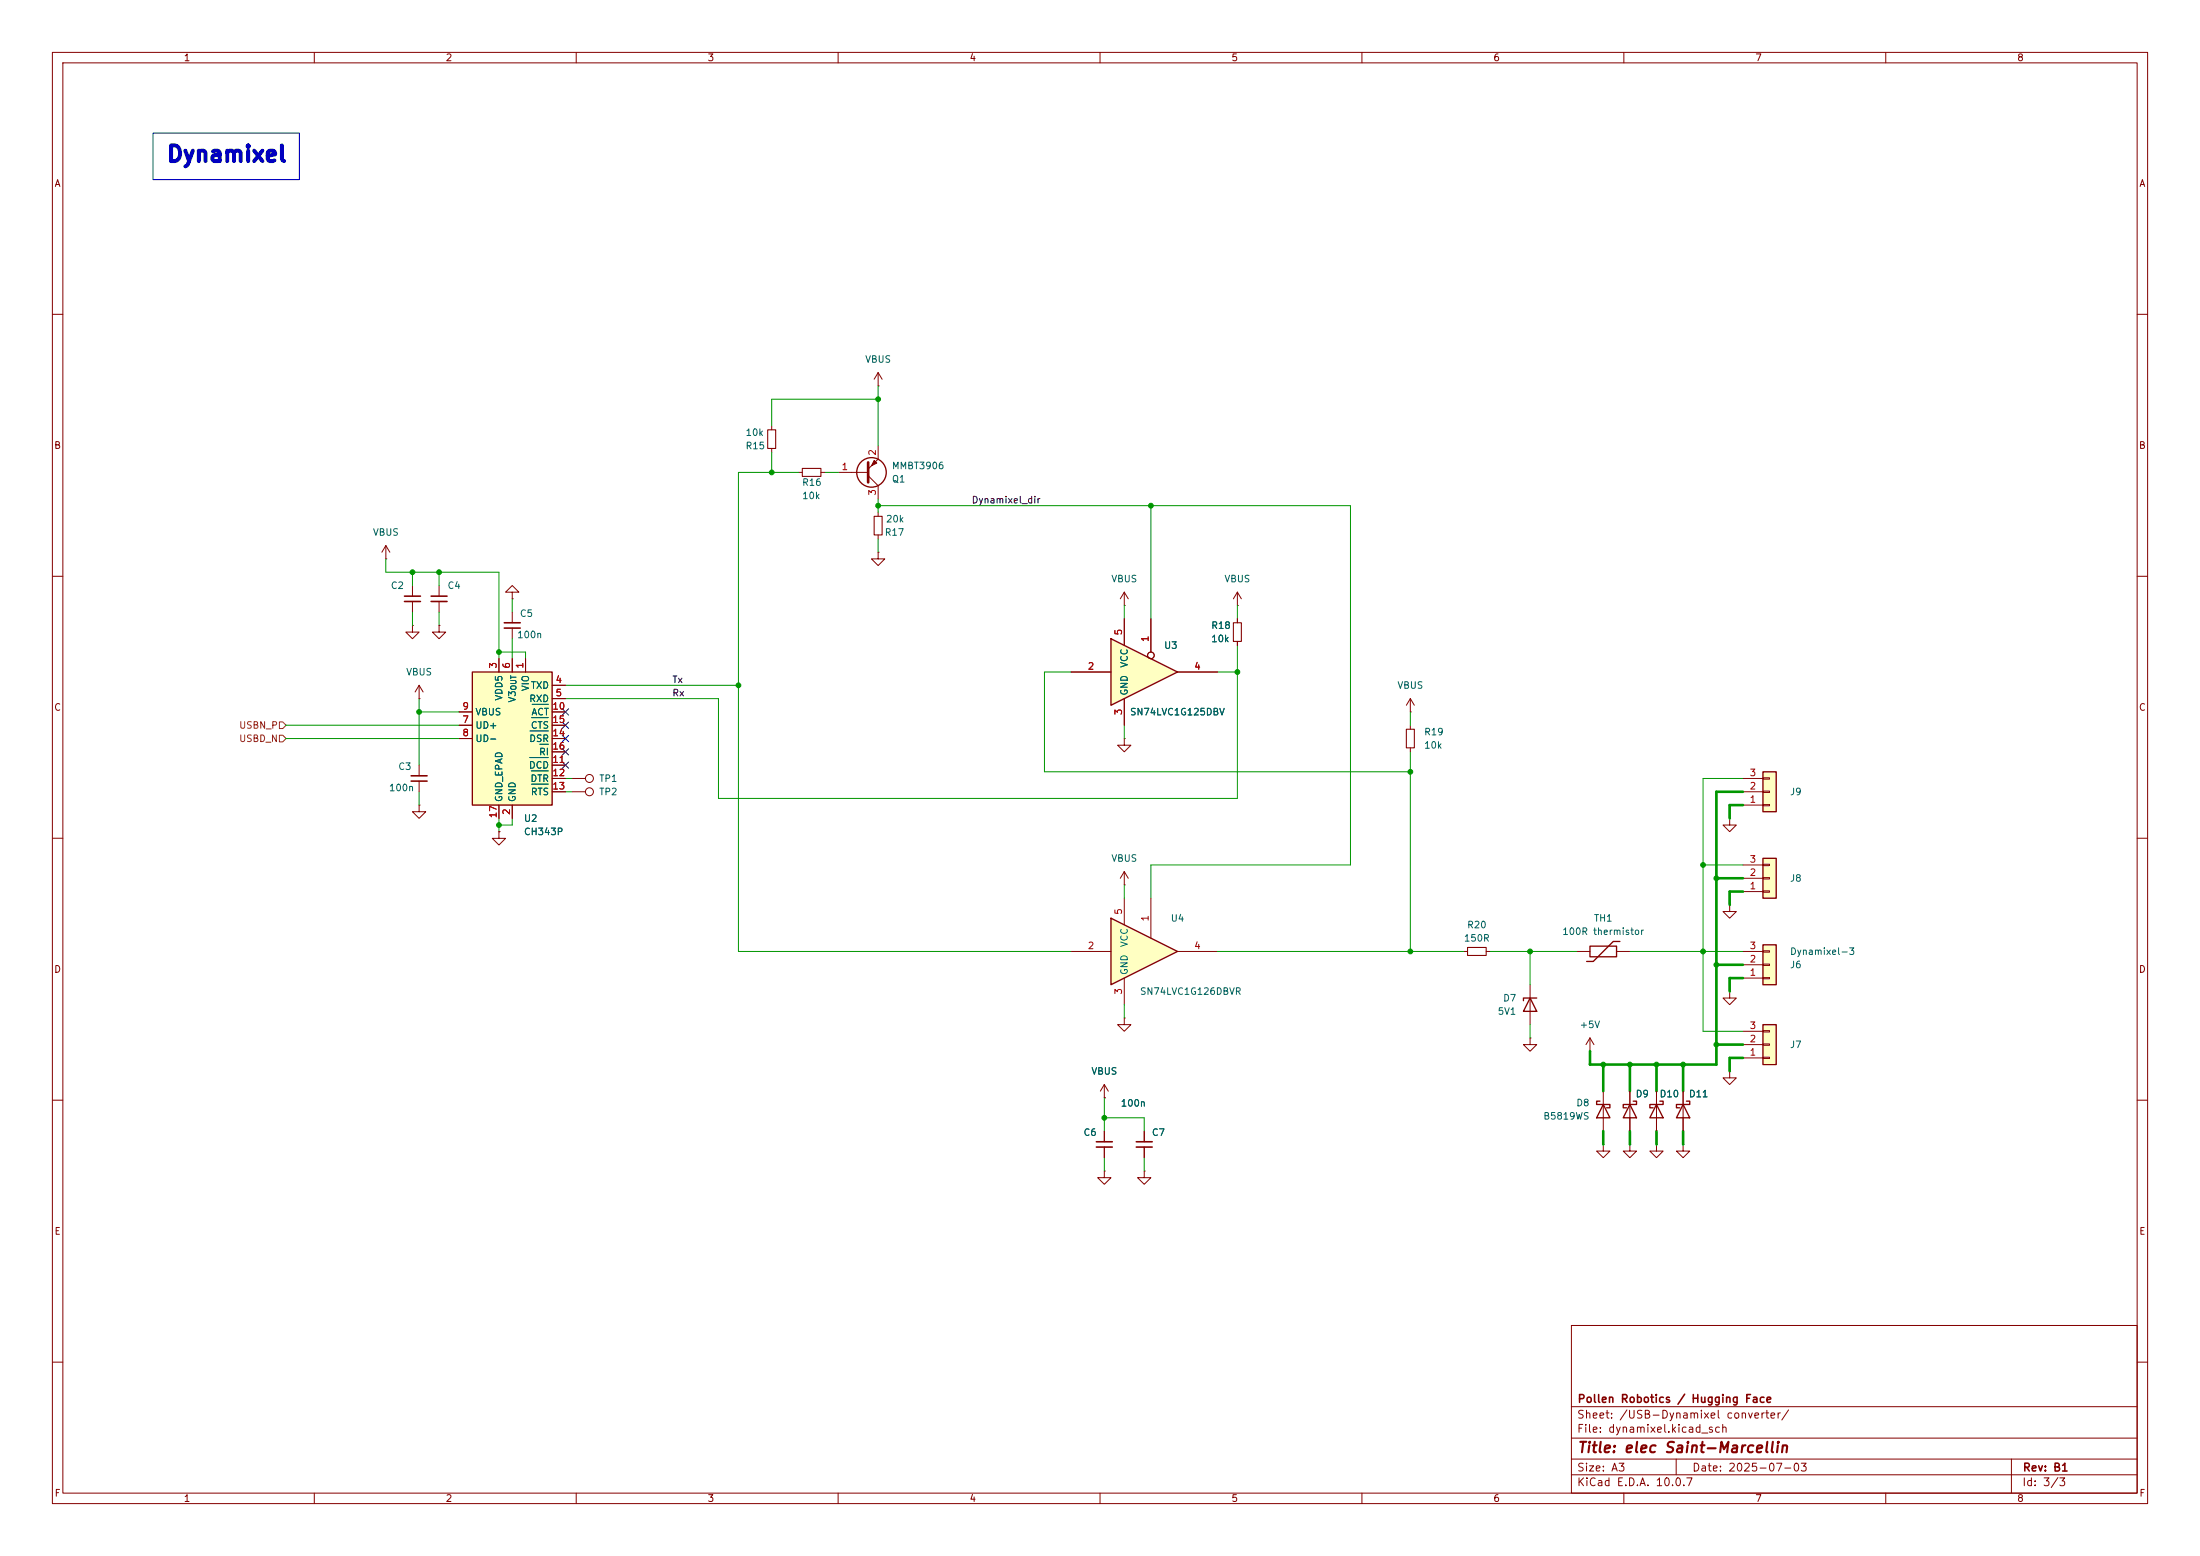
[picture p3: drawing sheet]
<svg xmlns="http://www.w3.org/2000/svg" width="420mm" height="297mm" viewBox="0 0 420 297" stroke-linecap="round" stroke-linejoin="round" font-family="sans-serif">
<g fill="none" stroke="#840000" stroke-width=".19">
<path d="M10 10h400v277h-400zM12 12h396v273h-396zM60 10v2M110 10v2M160 10v2M210 10v2M260 10v2M310 10v2M360 10v2M10 60h2M408 60h2M167.6 97.8v.8"/>
<path d="M10 110h2M167.6 102.1v.8M214.6 115.6h.1M214.6 113l-.7 1.3M214.6 113l.8 1.3M214.6 113v2.6M408 110h2M10 160h2M408 160h2M10 210h2M306.1 208.3v7.6M408 210h2"/>
<path d="M300 253h108v32h-108zM10 260h2M300 278.5h108M300 274.5h108M300 268.5h108M320 278.5v3M384 278.5v6.5M408 260h2M60 285v2M110 285v2M160 285v2M210 285v2"/>
<path d="M260 285v2M300 281.5h108M310 285v2M360 285v2"/>
</g>
<path d="M305.4 210.2h-.6v.6h2.5v.7h-.6M306.1 210.8l1.2 2.6h-2.5z" fill="none" stroke="#840000" stroke-width=".25"/>
<path d="M166.9 98.6h1.5v3.5h-1.5z" fill="none" stroke="#840000" stroke-width=".2"/>
<path d="M212.1 121.9l12.7 6.4-12.7 6.3z" fill="#ffffc2"/>
<path d="M212.1 121.9l12.7 6.4-12.7 6.3z" fill="none" stroke="#840000" stroke-width=".25"/>
<g fill="none" stroke="#840000" stroke-width=".19">
<path d="M214.6 118.1v5.1M219.7 118.1v6.4M204.5 128.3h7.6M214.6 133.4v5M224.8 128.3h7.6"/>
<circle cx="219.7" cy="125.1" r=".63"/>
</g>
<path d="M336.5 163.8h2.6v7.7h-2.6z" fill="#ffffc2"/>
<path d="M336.5 163.8h2.6v7.7h-2.6z" fill="none" stroke="#840000" stroke-width=".25"/>
<path d="M332.7 170.2h3.8M332.7 167.6h3.8M332.7 165.1h3.8M336.5 170.1h1.3v.2h-1.3zM336.5 167.5h1.3v.3h-1.3zM336.5 165h1.3v.2h-1.3z" fill="none" stroke="#840000" stroke-width=".19"/>
<path d="M336.5 180.3h2.6v7.7h-2.6z" fill="#ffffc2"/>
<g fill="none" stroke="#840000" stroke-width=".25">
<path d="M336.5 180.3h2.6v7.7h-2.6zM311.1 210.8l1.3 2.6h-2.5zM311.8 210.2h.6v.6h-2.5v.7h.6M316.2 210.8l1.3 2.6h-2.5zM316.9 210.2h.6v.6h-2.5v.7h.6M321.3 210.8l1.3 2.6h-2.6zM321.9 210.2h.7v.6h-2.6v.7h.7"/>
<circle cx="166.4" cy="90.2" r="2.82"/>
</g>
<g fill="none" stroke="#840000" stroke-width=".19">
<path d="M160 90.2h5.7M165.7 90.8l1.9 1.9v2.6M167.6 85.1v2.5l-1.9 1.9M269.2 135.9h.1M269.2 133.4v2.5M269.2 138.4v.8M269.2 133.4l-.7 1.2M269.2 133.4l.8 1.2M269.2 142.7v.8M330.2 156.2v1.3h1.3l-1.3 1.3-1.3-1.3h1.3M330.2 156.2h.1M330.2 172.7v1.3h1.3l-1.3 1.3-1.3-1.3h1.3"/>
<path d="M330.2 172.7h.1M303.5 198.1l-.7 1.3M303.5 198.1l.8 1.3M303.5 198.1v2.6M332.7 186.7h3.8M332.7 184.2h3.8M332.7 181.6h3.8M336.5 186.6h1.3v.2h-1.3zM336.5 184h1.3v.3h-1.3zM336.5 181.5h1.3v.2h-1.3zM303.5 200.7h.1M306.1 218.4v1.3h1.2l-1.2 1.3-1.3-1.3h1.3"/>
<path d="M306.1 218.4h.1M311.1 208.3v7.6M316.2 218.4v1.3h1.3l-1.3 1.3-1.2-1.3h1.2M316.2 218.4h.1M316.2 208.3v7.6M321.3 218.4v1.3h1.3l-1.3 1.3-1.3-1.3h1.3M321.3 218.4h.1M321.3 208.3v7.6"/>
</g>
<path d="M165.7 88.3v3.8" fill="none" stroke="#840000" stroke-width=".51"/>
<path d="M166.9 87.9l.5 .5-1 .5z" fill="#840000" stroke="#840000" stroke-width=".19"/>
<path d="M268.5 139.2h1.5v3.5h-1.5z" fill="none" stroke="#840000" stroke-width=".2"/>
<path d="M336.5 195.6h2.6v7.6h-2.6z" fill="#ffffc2"/>
<path d="M309.2 179.7h-1.2l-3.8 3.8h-1.3M292.1 190.5l1.3 2.5h-2.6zM293.4 190.5h-2.6v.5M303.5 180.6h5.1v2h-5.1zM336.5 195.6h2.6v7.6h-2.6z" fill="none" stroke="#840000" stroke-width=".25"/>
<g fill="none" stroke="#840000" stroke-width=".19">
<path d="M167.6 73.7h.1M167.6 71.1l-.7 1.3M167.6 71.1l.8 1.3M167.6 71.1v2.6M147.3 81.3v.7M147.3 85.6v.8M152.4 90.2h.8M156.7 90.2h.8M109.2 148.6h2.6M109.2 151.1h2.6M214.6 141v1.2h1.3l-1.3 1.3-1.2-1.3h1.2M214.6 141h.1"/>
<path d="M214.6 168.9h.1M214.6 166.4l-.7 1.2M214.6 166.4l.8 1.2M214.6 166.4v2.5M214.6 194.3v1.3h1.3l-1.3 1.3-1.2-1.3h1.2M214.6 194.3h.1M279.4 181.6h.8M283.7 181.6h.8M292.1 198.1v1.3h1.3l-1.3 1.3-1.3-1.3h1.3M292.1 198.1h.1M292.1 188v7.6M301 181.6h2.5"/>
<path d="M308.6 181.6h2.5M332.7 199.4h3.8M332.7 196.9h3.8M336.5 199.3h1.3v.2h-1.3zM336.5 196.7h1.3v.3h-1.3zM210.8 209.6h.1M210.8 207v2.6M210.8 215.9v2M210.8 218.9v2.1M210.8 207l-.7 1.3M210.8 207l.8 1.3M218.4 215.9v2"/>
<path d="M218.4 218.9v2.1M311.1 218.4v1.3h1.3l-1.3 1.3-1.2-1.3h1.2M311.1 218.4h.1M332.7 201.9h3.8M336.5 201.8h1.3v.3h-1.3zM210.8 223.5v1.3h1.3l-1.3 1.3-1.3-1.3h1.3M210.8 223.5h.1M218.4 223.5v1.3h1.3l-1.3 1.3-1.2-1.3h1.2M218.4 223.5h.1"/>
<circle cx="112.5" cy="148.6" r=".76"/>
<circle cx="112.5" cy="151.1" r=".76"/>
</g>
<path d="M146.6 82h1.5v3.6h-1.5zM153.2 89.4h3.5v1.5h-3.5zM280.2 180.8h3.5v1.6h-3.5z" fill="none" stroke="#840000" stroke-width=".2"/>
<path d="M209.3 218.9h3M209.3 217.9h3M216.9 218.9h3.1M216.9 217.9h3.1" fill="none" stroke="#840000" stroke-width=".3"/>
<path d="M212.1 175.3l12.7 6.3-12.7 6.4z" fill="#ffffc2"/>
<path d="M212.1 175.3l12.7 6.3-12.7 6.4z" fill="none" stroke="#840000" stroke-width=".25"/>
<g fill="none" stroke="#840000" stroke-width=".19">
<path d="M78.7 111.8v2M78.7 114.8v2M167.6 105.4v1.3h1.3l-1.3 1.3-1.2-1.3h1.2M167.6 105.4h.1M80 146.1v2M80 149.1v2M214.6 171.5v5M219.7 171.5v7.6M204.5 181.6h7.6M214.6 186.7v5.1M224.8 181.6h7.6M330.2 189.2v1.3h1.3l-1.3 1.3-1.3-1.3h1.3"/>
<path d="M330.2 189.2h.1"/>
</g>
<path d="M77.2 114.8h3.1M77.2 113.8h3.1M78.5 149.1h3M78.5 148.1h3" fill="none" stroke="#840000" stroke-width=".3"/>
<path d="M336.5 147.3h2.6v7.6h-2.6z" fill="#ffffc2"/>
<path d="M336.5 147.3h2.6v7.6h-2.6z" fill="none" stroke="#840000" stroke-width=".25"/>
<g fill="none" stroke="#840000" stroke-width=".19">
<path d="M73.7 106.7h.1M73.7 104.1l-.8 1.3M73.7 104.1l.7 1.3M73.7 104.1v2.6M97.8 113h1.3l-1.3-1.2-1.3 1.2h1.3v1.3M97.8 114.3h.1M97.8 116.8v2.1M97.8 119.9v2M236.2 118.1v.8M80 133.4h.1M80 130.8l-.8 1.3M80 130.8l.8 1.3"/>
<path d="M80 130.8v2.6M236.2 122.4v.8M332.7 153.7h3.8M332.7 151.1h3.8M332.7 148.6h3.8M336.5 153.5h1.3v.3h-1.3zM336.5 151h1.3v.3h-1.3zM336.5 148.5h1.3v.2h-1.3z"/>
</g>
<path d="M96.3 119.9h3M96.3 118.9h3" fill="none" stroke="#840000" stroke-width=".3"/>
<path d="M235.5 118.9h1.5v3.5h-1.5z" fill="none" stroke="#840000" stroke-width=".2"/>
<path d="M90.2 128.3h15.2v25.4h-15.2z" fill="#ffffc2"/>
<path d="M90.2 128.3h15.2v25.4h-15.2z" fill="none" stroke="#840000" stroke-width=".25"/>
<g fill="none" stroke="#840000" stroke-width=".19">
<path d="M78.7 119.4v1.3h1.3l-1.3 1.2-1.2-1.2h1.2M78.7 119.4h.1M83.8 119.4v1.3h1.3l-1.3 1.2-1.3-1.2h1.3M83.8 119.4h.1M83.8 111.8v2M83.8 114.8v2M214.6 118.1v5.1M219.7 118.1v6.4M236.2 115.6h.1M236.2 113l-.7 1.3M236.2 113l.8 1.3M236.2 113v2.6"/>
<path d="M236.2 118.1v.8M87.6 138.4h2.6M87.6 135.9h2.6M95.2 125.7v2.6M97.8 125.7v2.6M100.3 125.7v2.6M105.4 130.8h2.5M105.4 133.4h2.5M105.4 138.4h2.5M105.4 135.9h2.5M204.5 128.3h7.6M214.6 133.4v5"/>
<path d="M224.8 128.3h7.6M236.2 122.4v.8M80 153.7v1.2h1.3l-1.3 1.3-1.3-1.3h1.3M80 153.7h.1M87.6 141h2.6M95.2 158.8v1.2h1.3l-1.3 1.3-1.2-1.3h1.2M95.2 158.8h.1M95.2 153.7v2.5M97.8 153.7v2.5M105.4 141h2.5M105.4 146.1h2.5M105.4 148.6h2.5"/>
<path d="M105.4 151.1h2.5M105.4 143.5h2.5M210.8 209.6h.1M210.8 215.9v2M210.8 218.9v2.1M218.4 215.9v2M218.4 218.9v2.1M311.1 208.3v2.5M311.1 213.4v2.5M316.2 208.3v2.5M316.2 213.4v2.5M321.3 208.3v2.5"/>
<path d="M321.3 213.4v2.5M330.2 204.5v1.2h1.3l-1.3 1.3-1.3-1.3h1.3M330.2 204.5h.1"/>
<circle cx="219.7" cy="125.1" r=".63"/>
</g>
<path d="M101.2 139.5h3.5M101.5 137h3.2M101.6 134.4h3.1M101.1 144.6h3.6M101.4 147.1h3.3M101.5 149.7h3.2M103.1 142.1h1.6" fill="none" stroke="#006464" stroke-width=".19"/>
<path d="M82.3 114.8h3M82.3 113.8h3" fill="none" stroke="#840000" stroke-width=".3"/>
<path d="M53.3 137.8h.7l.6 .6-.6 .7h-.7zM53.3 140.3h.7l.6 .7-.6 .6h-.7z" fill="none" stroke="#725600" stroke-width=".19"/>
<g fill="none" stroke="#009600" stroke-width=".19">
<path d="M167.6 76.2h-20.3v5.1M167.6 73.7v11.4M147.3 86.4v3.8M152.4 90.2h-11.4v91.4h63.5M157.5 90.2h2.5M167.6 96.5h90.2v68.6h-38.1v6.4M167.6 95.3v2.5M219.7 96.5v21.6M73.7 106.7v2.5h21.5v16.5M78.7 109.2v2.6M78.7 116.8v2.6M83.8 109.2v2.6"/>
<path d="M83.8 116.8v2.6M97.8 114.3v2.5M167.6 102.9v2.5M214.6 115.6v2.5M236.2 115.6v2.5M54.6 138.4h33M80 133.4v12.7M80 135.9h7.6M95.2 124.5h5.1v1.2M97.8 121.9v3.8M107.9 130.8h33.1M204.5 128.3h-5.1v19h69.8"/>
<path d="M214.6 138.4v2.6M232.4 128.3h3.8M236.2 123.2v29.2h-99v-19h-29.3M269.2 135.9v2.5M54.6 141h33M80 151.1v2.6M95.2 156.2v2.6M97.8 156.2v1.3h-2.6M107.9 148.6h1.3M107.9 151.1h1.3M269.2 143.5v38.1M332.7 148.6h-7.6v48.3h7.6"/>
<path d="M214.6 168.9v2.6M325.1 165.1h7.6M214.6 191.8v2.5M232.4 181.6h47M284.5 181.6h16.5M292.1 181.6v6.4M292.1 195.6v2.5M311.1 181.6h21.6M210.8 213.4h7.6v2.5M210.8 209.6v6.3M210.8 221v2.5M218.4 221v2.5"/>
</g>
<g fill="none" stroke="#009600" stroke-width=".5">
<path d="M332.7 153.7h-2.5v2.5M332.7 151.1h-5v52.1h-24.2v-2.5M327.7 167.6h5M332.7 170.2h-2.5v2.5M327.7 184.2h5M327.7 199.4h5M332.7 186.7h-2.5v2.5M306.1 203.2v5.1M306.1 215.9v2.5M311.1 203.2v5.1M311.1 215.9v2.5M316.2 203.2v5.1"/>
<path d="M316.2 215.9v2.5M321.3 203.2v5.1M321.3 215.9v2.5M332.7 201.9h-2.5v2.6"/>
</g>
<path d="M107.3 137.8l1.3 1.2M107.3 135.3l1.3 1.2M108.6 137.8l-1.3 1.2M108.6 135.3l-1.3 1.2M107.3 145.4l1.3 1.3M107.3 140.4l1.3 1.2M107.3 142.9l1.3 1.2M108.6 145.4l-1.3 1.3M108.6 140.4l-1.3 1.2M108.6 142.9l-1.3 1.2" fill="none" stroke="#000084" stroke-width=".19"/>
<path d="M29.2 25.4h27.9v8.9h-27.9z" fill="none" stroke="#0000c2" stroke-width=".19"/>
<g fill="#009600" stroke="#009600" stroke-width=".19">
<circle cx="95.2" cy="157.5" r=".46"/>
<circle cx="95.2" cy="124.5" r=".46"/>
<circle cx="327.7" cy="184.2" r=".46"/>
<circle cx="316.2" cy="203.2" r=".46"/>
<circle cx="321.3" cy="203.2" r=".46"/>
<circle cx="327.7" cy="199.4" r=".46"/>
<circle cx="311.1" cy="203.2" r=".46"/>
<circle cx="306.1" cy="203.2" r=".46"/>
<circle cx="236.2" cy="128.3" r=".46"/>
<circle cx="219.7" cy="96.5" r=".46"/>
<circle cx="167.6" cy="96.5" r=".46"/>
<circle cx="147.3" cy="90.2" r=".46"/>
<circle cx="141" cy="130.8" r=".46"/>
<circle cx="167.6" cy="76.2" r=".46"/>
<circle cx="269.2" cy="147.3" r=".46"/>
<circle cx="269.2" cy="181.6" r=".46"/>
<circle cx="292.1" cy="181.6" r=".46"/>
<circle cx="210.8" cy="213.4" r=".46"/>
<circle cx="327.7" cy="167.6" r=".46"/>
<circle cx="325.1" cy="165.1" r=".46"/>
<circle cx="325.1" cy="181.6" r=".46"/>
<circle cx="83.8" cy="109.2" r=".46"/>
<circle cx="78.7" cy="109.2" r=".46"/>
<circle cx="80" cy="135.9" r=".46"/>
</g>
<text font-size="3" fill="#0000c2" x="31.7" y="31.7">Dynamixel</text>
<text font-size="2" fill="#840000" x="301" y="277.8">Title: elec Saint-Marcellin</text>
<g font-size="1.5" fill="#840000">
<text x="301" y="268.1">Pollen Robotics / Hugging Face</text>
<text x="300.9" y="273.8">File: dynamixel.kicad_sch</text>
<text x="300.9" y="271.1">Sheet: /USB-Dynamixel converter/</text>
<text x="300.9" y="281.2">Size: A3</text>
<text x="322.9" y="281.2">Date: 2025-07-03</text>
<text x="386" y="281.2">Rev: B1</text>
<text x="300.9" y="284">KiCad E.D.A. 10.0.7</text>
<text x="385.9" y="284">Id: 3/3</text>
</g>
<g font-size="1.3" fill="#840000">
<text x="35" y="12">1</text>
<text x="85" y="12">2</text>
<text x="135" y="12">3</text>
<text x="185" y="12">4</text>
<text x="235" y="12">5</text>
<text x="285" y="12">6</text>
<text x="335" y="12">7</text>
<text x="385" y="12">8</text>
<text x="10.3" y="36">A</text>
<text x="408.3" y="36">A</text>
<text x="10.2" y="86">B</text>
<text x="408.2" y="86">B</text>
<text x="10.2" y="136">C</text>
<text x="408.2" y="136">C</text>
<text x="10.2" y="186">D</text>
<text x="408.2" y="186">D</text>
<text x="10.3" y="236">E</text>
<text x="408.3" y="236">E</text>
<text x="10.3" y="286">F</text>
<text x="35" y="287">1</text>
<text x="85" y="287">2</text>
<text x="135" y="287">3</text>
<text x="185" y="287">4</text>
<text x="235" y="287">5</text>
<text x="285" y="287">6</text>
<text x="335" y="287">7</text>
<text x="385" y="287">8</text>
<text x="408.3" y="286">F</text>
</g>
<g font-size="1.3" fill="#006464">
<text x="165.1" y="69.5">VBUS</text>
<text x="142.2" y="83.5">10k</text>
<text x="142.2" y="86.1">R15</text>
<text x="170.2" y="89.9">MMBT3906</text>
<text x="153" y="93">R16</text>
<text x="153" y="95.6">10k</text>
<text x="170.2" y="92.4">Q1</text>
<text x="169" y="100">20k</text>
<text x="71.1" y="102.6">VBUS</text>
<text x="168.8" y="102.6">R17</text>
<text x="74.5" y="112.7">C2</text>
<text x="85.3" y="112.7">C4</text>
<text x="212.1" y="111.5">VBUS</text>
<text x="233.6" y="111.5">VBUS</text>
<text x="99.1" y="118.1">C5</text>
<text x="98.6" y="122.1">100n</text>
<text x="222.1" y="124.2">U3</text>
<text x="231.1" y="120.3">R18</text>
<text x="231.1" y="122.9">10k</text>
<text x="77.4" y="129.2">VBUS</text>
<text x="101.2" y="131.8">TXD</text>
<text x="215.6" y="127.6" transform="rotate(-90 215.6 127.6)">VCC</text>
<text x="266.7" y="131.8">VBUS</text>
<text x="90.7" y="136.9">VBUS</text>
<text x="96.2" y="133.8" transform="rotate(-90 96.2 133.8)">VDD5</text>
<text x="98.8" y="134.2" transform="rotate(-90 98.8 134.2)">V3</text>
<text x="100.9" y="134.3">RXD</text>
<text x="101.3" y="132" transform="rotate(-90 101.3 132)">VIO</text>
<text x="101.3" y="136.9">ACT</text>
<text x="215.6" y="132.9" transform="rotate(-90 215.6 132.9)">GND</text>
<text x="215.6" y="136.9">SN74LVC1G125DBV</text>
<text x="90.7" y="139.4">UD+</text>
<text x="90.7" y="141.9">UD-</text>
<text x="100.9" y="141.9">DSR</text>
<text x="101.2" y="139.4">CTS</text>
<text x="271.8" y="140.7">R19</text>
<text x="271.8" y="143.2">10k</text>
<text x="75.9" y="147.3">C3</text>
<text x="100.9" y="147">DCD</text>
<text x="101.2" y="149.6">DTR</text>
<text x="102.8" y="144.5">RI</text>
<text x="114.3" y="149.6">TP1</text>
<text x="74.2" y="151.3">100n</text>
<text x="96.2" y="153.2" transform="rotate(-90 96.2 153.2)">GND_EPAD</text>
<text x="98.8" y="153.2" transform="rotate(-90 98.8 153.2)">GND</text>
<text x="101.2" y="152.1">RTS</text>
<text x="114.3" y="152.1">TP2</text>
<text x="341.6" y="152.1">J9</text>
<text x="99.9" y="157.2">U2</text>
<text x="99.9" y="159.7">CH343P</text>
<text x="212.1" y="164.8">VBUS</text>
<text x="341.6" y="168.6">J8</text>
<text x="223.4" y="176.2">U4</text>
<text x="280" y="177.5">R20</text>
<text x="298.1" y="178.8">100R thermistor</text>
<text x="304.2" y="176.2">TH1</text>
<text x="215.6" y="180.9" transform="rotate(-90 215.6 180.9)">VCC</text>
<text x="279.4" y="180">150R</text>
<text x="341.6" y="185.1">J6</text>
<text x="341.6" y="182.6">Dynamixel-3</text>
<text x="215.6" y="186.2" transform="rotate(-90 215.6 186.2)">GND</text>
<text x="217.5" y="190.2">SN74LVC1G126DBVR</text>
<text x="286.8" y="191.5">D7</text>
<text x="285.8" y="194">5V1</text>
<text x="301.5" y="196.5">+5V</text>
<text x="341.6" y="200.4">J7</text>
<text x="208.2" y="205.4">VBUS</text>
<text x="312.2" y="209.8">D9</text>
<text x="316.7" y="209.8">D10</text>
<text x="322.3" y="209.8">D11</text>
<text x="213.9" y="211.5">100n</text>
<text x="294.5" y="214">B5819WS</text>
<text x="300.8" y="211.5">D8</text>
<text x="206.7" y="217.1">C6</text>
<text x="219.8" y="217.1">C7</text>
</g>
<g font-size="1.3" fill="#a90000">
<text x="167.5" y="87.1" transform="rotate(-90 167.5 87.1)">2</text>
<text x="160.6" y="90">1</text>
<text x="167.5" y="94.7" transform="rotate(-90 167.5 94.7)">3</text>
<text x="214.5" y="121.4" transform="rotate(-90 214.5 121.4)">5</text>
<text x="219.6" y="122.7" transform="rotate(-90 219.6 122.7)">1</text>
<text x="95.1" y="127.7" transform="rotate(-90 95.1 127.7)">3</text>
<text x="97.7" y="127.7" transform="rotate(-90 97.7 127.7)">6</text>
<text x="100.2" y="127.7" transform="rotate(-90 100.2 127.7)">1</text>
<text x="105.9" y="130.7">4</text>
<text x="207.5" y="128.1">2</text>
<text x="227.9" y="128.1">4</text>
<text x="88.2" y="135.8">9</text>
<text x="105.3" y="135.8">10</text>
<text x="105.9" y="133.2">5</text>
<text x="214.5" y="136.6" transform="rotate(-90 214.5 136.6)">3</text>
<text x="88.2" y="138.3">7</text>
<text x="88.2" y="140.8">8</text>
<text x="105.3" y="140.8">14</text>
<text x="105.3" y="138.3">15</text>
<text x="105.3" y="143.4">16</text>
<text x="105.3" y="145.9">11</text>
<text x="105.3" y="148.5">12</text>
<text x="333.9" y="148.5">3</text>
<text x="97.7" y="155.7" transform="rotate(-90 97.7 155.7)">2</text>
<text x="105.3" y="151">13</text>
<text x="333.9" y="153.5">1</text>
<text x="333.9" y="151">2</text>
<text x="95.1" y="156.3" transform="rotate(-90 95.1 156.3)">17</text>
<text x="333.9" y="167.5">2</text>
<text x="333.9" y="165">3</text>
<text x="333.9" y="170">1</text>
<text x="214.5" y="174.7" transform="rotate(-90 214.5 174.7)">5</text>
<text x="219.6" y="176" transform="rotate(-90 219.6 176)">1</text>
<text x="207.5" y="181.5">2</text>
<text x="227.9" y="181.5">4</text>
<text x="333.9" y="184">2</text>
<text x="333.9" y="181.5">3</text>
<text x="214.5" y="190" transform="rotate(-90 214.5 190)">3</text>
<text x="333.9" y="186.6">1</text>
<text x="333.9" y="196.7">3</text>
<text x="333.9" y="201.8">1</text>
<text x="333.9" y="199.3">2</text>
</g>
<g font-size="1.3" fill="#0f0f0f">
<text x="185.4" y="96.4">Dynamixel_dir</text>
<text x="128.2" y="130.7">Tx</text>
<text x="128.2" y="133.2">Rx</text>
</g>
<g font-size="1.3" fill="#725600">
<text x="45.5" y="139.4">USBN_P</text>
<text x="45.5" y="141.9">USBD_N</text>
</g>
<text font-size="1" fill="#006464" x="98.8" y="131.9" transform="rotate(-90 98.8 131.9)">OUT</text>
</svg>
